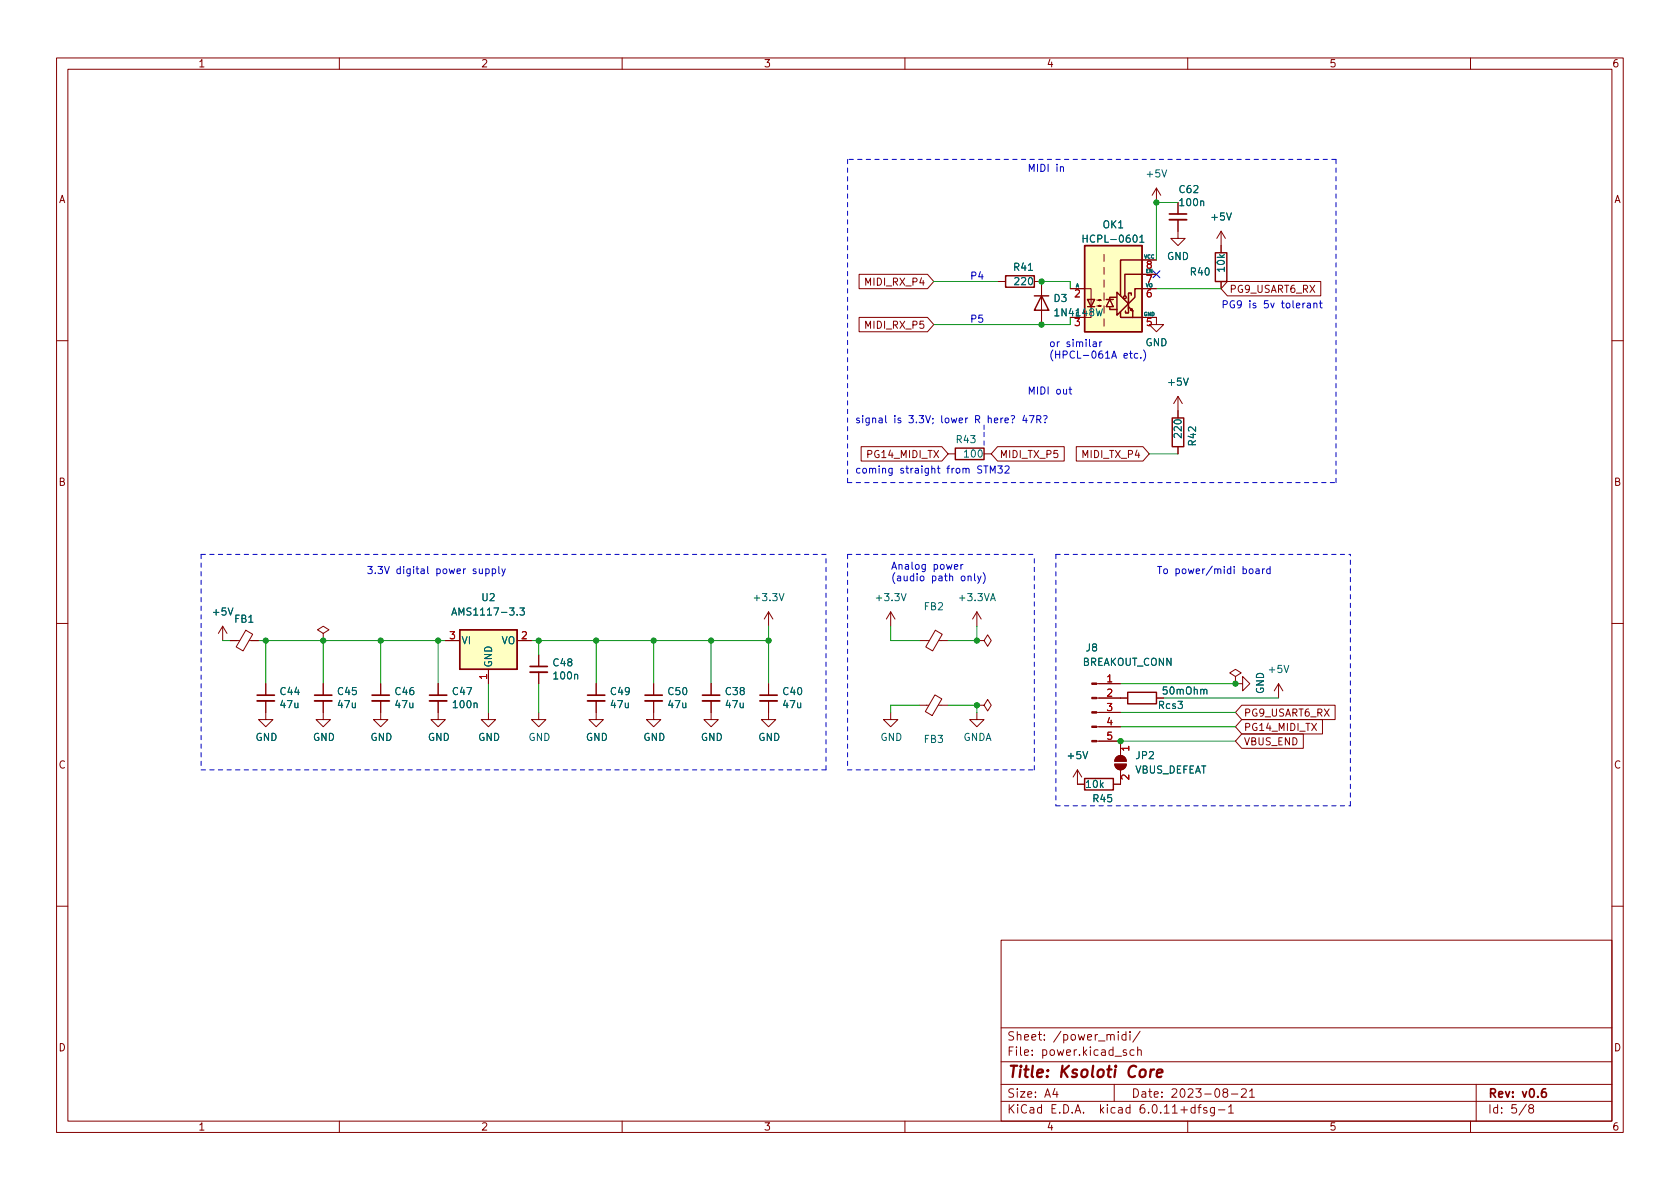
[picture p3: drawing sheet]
<svg xmlns="http://www.w3.org/2000/svg" width="297mm" height="210mm" viewBox="0 0 297 210" stroke-linecap="round" stroke-linejoin="round" font-family="sans-serif">
<g fill="none" stroke="#840000" stroke-width=".18">
<path d="M10 10.2h277v190.1h-277zM12 12.2h273v186.1h-273zM60 10.2v2M110 10.2v2M160 10.2v2M210 10.2v2M260 10.2v2M204.5 33.3l-.8 1.2M204.5 33.3v2.5M204.5 33.3l.7 1.2M208.3 38.9v3.3h1.2l-1.2 1.2-1.3-1.2h1.3M208.3 35.8v2"/>
<path d="M151.9 56.1h12.1l1.1 1.3-1.1 1.3h-12.1zM151.9 48.5h12.1l1.1 1.3-1.1 1.2h-12.1zM176.5 49.8h1.3M182.9 49.8h1.2v7.6M189.2 51h3.7v5.1h-1.1M193.9 54.1h.8l-.4 .1v-.2l.4 .1M193.9 53.1h.8l-.4 .1v-.2l.4 .1M195.2 45v1.2M195.2 47.2v1.3M195.2 49.5v1.3M195.2 51.8v1.3M195.2 54.1v1.3"/>
<path d="M195.2 56.4v1.3M201.9 56.1h2.6v1.3h1.2l-1.2 1.3-1.3-1.3h1.3M201.9 51h2.6M201.9 48.5h2.6M201.9 46h2.6M215.9 40.9v3.8M215.9 49.8v1.2M215.9 40.9l-.8 1.3M215.9 40.9l.8 1.3M217 49.8h16.5v2.5h-16.5l-1.1-1.3zM10 60.2h2M152.3 79h14.2l1.1 1.3-1.1 1.2h-14.2z"/>
<path d="M176.4 79h11.8v2.5h-11.8l-1.1-1.2zM190.3 79h11.8l1.1 1.3-1.1 1.2h-11.8zM208.3 70.1v3.8M208.3 79v1.3M208.3 70.1l-.8 1.3M208.3 70.1l.7 1.3M285 60.2h2M167.6 80.3h1.3M174 80.3h1.3M10 110.2h2M39.4 110.7l-.8 1.3M39.4 110.7v2.6"/>
<path d="M39.4 110.7l.7 1.3M40.6 113.3h1.8M43.5 111.4l1.2 .8-1.7 2.9-1.2-.7zM44.1 113.3h1.6M57.1 112l1.1-.6-1.1-.7-1 .7 1 .6v1.3M57.1 113.3h.1M78.7 113.3h2.6M86.4 118.4v2.5M91.4 113.3h2.6M95.2 115.8v2.1M95.2 118.9v2M135.9 108.2l-.8 1.3"/>
<path d="M135.9 108.2v2.5M135.9 108.2l.8 1.3M157.5 108.2l-.8 1.3M157.5 108.2v2.5M157.5 108.2l.7 1.3M162.6 113.3h1.7M165.4 111.4l1.2 .8-1.7 2.9-1.2-.7zM166 113.3h1.6M172.7 113.3h1.3l.6-1 .7 1-.7 1-.6-1M172.7 113.3h.1M172.7 108.2l-.7 1.3M172.7 108.2v2.5"/>
<path d="M172.7 108.2l.8 1.3M218.4 119.6l1.1-.6-1.1-.6-1 .6 1 .6v1.3M285 110.2h2M47 123.9v3.3h1.3l-1.3 1.3-1.3-1.3h1.3M47 120.9v2M57.1 123.9v3.3h1.3l-1.3 1.3-1.2-1.3h1.2M57.1 120.9v2M67.3 123.9v3.3h1.3l-1.3 1.3-1.3-1.3h1.3M67.3 120.9v2M77.5 123.9v3.3h1.2l-1.2 1.3-1.3-1.3h1.3M77.5 120.9v2M86.4 126v1.2h1.2l-1.2 1.3-1.3-1.3h1.3"/>
<path d="M95.2 126v1.2h1.3l-1.3 1.3-1.2-1.3h1.2M105.4 123.9v3.3h1.3l-1.3 1.3-1.3-1.3h1.3M105.4 120.9v2M115.6 123.9v3.3h1.2l-1.2 1.3-1.3-1.3h1.3M115.6 120.9v2M125.7 123.9v3.3h1.3l-1.3 1.3-1.2-1.3h1.2M125.7 120.9v2M135.9 123.9v3.3h1.3l-1.3 1.3-1.3-1.3h1.3M135.9 120.9v2M157.5 126v1.2h1.2l-1.2 1.3-1.3-1.3h1.3M162.6 124.7h1.6M165.3 122.9l1.2 .7-1.7 2.9-1.2-.7z"/>
<path d="M165.9 124.7h1.7M172.7 124.7h1.3l.6-1 .7 1-.7 1-.6-1M172.7 124.7h.1M172.7 126v1.2h1.3l-1.3 1.3-1.3-1.3h1.3M190.5 136.1l-.8 1.3M190.5 136.1v2.6h1.3M190.5 136.1l.8 1.3M193.9 131.1h4.2v2.5M193.9 128.5h4.2M193.9 126h4.2M193.9 123.4h5.5M193.9 120.9h4.2"/>
<path d="M197.1 135.1h2a1.02 1.02 0 0 1-1 1 1.02 1.02 0 0 1-1-1zM197.4 133.9a1.02 1.02 0 0 1 1.1-.2 1.02 1.02 0 0 1 .6 .9h-2zM198.1 136.1v2.6h-1.3M204.5 123.4h1.2M218.4 120.9h1.3v-1.3l1.3 1.3-1.3 1.3v-1.3M218.4 120.9h.1M219.6 127.2h14.2v2.6h-14.2l-1.2-1.3zM219.6 129.8h10.8v2.5h-10.8l-1.2-1.2zM219.6 124.7h16.5v2.5h-16.5l-1.2-1.2zM226.1 120.9l-.8 1.3M226.1 120.9v2.5M226.1 120.9l.7 1.3"/>
<path d="M10 160.2h2M177 166.3h108v32h-108zM285 160.2h2M60 198.3v2M110 198.3v2M160 198.3v2M177 194.8h108M177 191.8h108M177 187.8h108M177 181.8h108M182.5 186.5v.1M182.5 185.7v.1"/>
<path d="M184.6 183.8v.1M184.6 183v.1M197 191.8v3M199.1 183l-.5-.1-.2 .3v.4l.1 .3h.6M199.1 182.4v1.5M199.8 182.4v.2M199.8 182.9v1M201.1 185.8l.3-.2 .3 .1 .1 .9M201.1 185.1v1.5M201.6 182.4l-1.3 1.9M210 198.3v2M215.4 196.3h1.2"/>
<path d="M217.2 195.8l.4-.5v1.5M217.2 196.8h.9M217.7 193.5h1.2M219.5 192.7l.6-.2 .2 .2 .1 .3-1 1h1M220.9 193l.5-.5v1.5M220.9 194h.9M260 198.3v2M261 191.8v6.5M270.6 196l-.3-.3 .1-.2 .2-.2 .4 .1 .2 .2-.1 .2-.7 .2-.1 .3v.2l.3 .3h.4l.2-.3-.1-.4-.2-.1"/>
</g>
<g fill="none" stroke="#840000" stroke-width=".25">
<path d="M177.8 48.8h5.1v2h-5.1zM182.9 52.3h2.5M184.1 52.3l1.3 2.6h-2.5zM191.8 43.4h10.1v15.3h-10.1zM192.3 53h1.2l-.6 1.2zM192.3 54.2h1.2M195.6 53h1.2M196.2 54.4v.3h1.3M196.2 53l.6 1.2h-1.2zM197.4 52.6h-1.2v.4M197.5 51.7l2 2-2 2zM198.1 55.1v1h3.8"/>
<path d="M199.5 54.4v1h-.5v-.4M199.5 54.2l.8 .8-.1-.4-.3 .3 .4 .1v1.1M199.5 52.7v1.9M200 52.2v-.4h-.5v1M201.9 46h-3.8v6.3M201.9 48.5h-3v3.8M201.9 51h-1.2v1.6l-1.1 1M214.9 44.7h2v5.1h-2zM168.9 79.2h5.1v2.1h-5.1zM207.3 73.9h2v5.1h-2zM81.3 111.4h10.1v7h-10.1zM191.8 137.7h5v2h-5z"/>
<path d="M199.4 122.4h5.1v2.1h-5.1z"/>
<circle cx="198.9" cy="52.6" r=".25"/>
</g>
<g fill="none" stroke="#006464" stroke-width=".18">
<path d="M205.4 30l.5 1.3 .4-1.3M212.3 35.7l.2-.2 .3 .1v.8M216.9 37.7l.4 1.2 .4-1.2M181.8 47.8h.8M193.8 54.6l.3 1.3 .3-.9 .2 .9 .3-1.3M200.4 41.7l.2-.1a.68 .68 0 0 1 .5 .6 .68 .68 0 0 1-.5 .6l-.2-.1-.1-.3zM201.5 41.9l.4-.3v1.2M201.5 42.8h.8M209.2 66.9l.5 1.2 .4-1.2M40.3 107.5l.5 1.3 .4-1.3M91.4 108.7v.1M91.9 107.5h.8l-.4 .5 .3 .1v.6l-.1 .1-.6-.1"/>
<path d="M101.6 119.3l.2-.1 .3 .1v.8M137.8 105l.4 1.2 .4-1.2M159.4 105l.4 1.2 .4-1.2M175.1 106.2l.5-1.2 .4 1.2M175.3 105.9h.6M227 117.7l.5 1.2 .4-1.2M83.8 124.4l.2-.1 .3 .1 .1 .8M191.5 132.9l.4 1.3 .4-1.3M212.8 122.1l.2-.2 .3 .1 .1 .7"/>
</g>
<g fill="#840000" stroke="#840000" stroke-width=".18">
<path d="M193 130.9h.9v.3h-.9z"/>
<path d="M193 128.4h.9v.2h-.9z"/>
<path d="M193 125.9h.9v.2h-.9z"/>
<path d="M193 123.3h.9v.3h-.9z"/>
<path d="M193 120.8h.9v.2h-.9z"/>
<path d="M197.4 133.9a1.02 1.02 0 0 1 1.1-.2 1.02 1.02 0 0 1 .6 .9h-2z"/>
<path d="M197.1 135.1h2a1.02 1.02 0 0 1-1 1 1.02 1.02 0 0 1-1-1z"/>
</g>
<path d="M190.1 56.3h.8l-.5 .5 .4 .1v.6l-.2 .1-.5-.1M190.1 51.4l.5-.2 .3 .4-.8 .9h.8M202.8 48.7h.8l-.5 1.3M203.1 46.7l-.3-.2 .1-.2 .2-.1h.3l.2 .2-.1 .2-.5 .2-.2 .1 .1 .4 .2 .1h.3l.2-.2-.1-.4-.2-.1M203.4 51.2l-.3 .1a.85 .85 0 0 0 0 1.2l.4-.1 .1-.4-.3-.3-.3 .1-.2 .2M203.5 56.3h-.6l-.1 .6 .2-.1 .4 .1 .2 .1-.1 .5-.2 .1-.5-.1M199.6 132.3h-1.3l.4 .4M199.6 137v.8l-.9-.8-.4 .3 .1 .5" fill="none" stroke="#a90000" stroke-width=".18"/>
<path d="M206.8 38.9h3M93.7 118.9h3.1M45.5 123.9h3M55.6 123.9h3.1M65.8 123.9h3M75.9 123.9h3.1M103.9 123.9h3M114 123.9h3.1M124.2 123.9h3.1M134.4 123.9h3" fill="none" stroke="#840000" stroke-width=".33"/>
<path d="M206.8 37.8h3M93.7 117.9h3.1M45.5 122.9h3M55.6 122.9h3.1M65.8 122.9h3M75.9 122.9h3.1M103.9 122.9h3M114 122.9h3.1M124.2 122.9h3.1M134.4 122.9h3" fill="none" stroke="#840000" stroke-width=".3"/>
<g fill="#ffffc2" stroke="#ffffc2" stroke-width=".18">
<path d="M191.8 43.4h10.1v15.3h-10.1z"/>
<path d="M81.3 111.4h10.1v7h-10.1z"/>
</g>
<g fill="none" stroke="#0000c2" stroke-width=".18">
<path d="M233.3 53.6h.5M233.5 53.2v1.1l.3 .1M156.6 73.5v1.1l.2 .2M181.1 73.4l-.3 .9h.8M194.4 60.4v.9M194.8 60.4l-.4 .3M195.5 63.3h.7M196.6 63.3l.4-1.2 .4 1.2M196.7 63h.6M202.2 61.9a1.46 1.46 0 0 1 0 1.9M157.7 82.8v1l-.2 .3-.3-.1M157.7 82.9l-.3-.1-.3 .3 .2 .5h.4"/>
<path d="M163.6 99.8v1l-.2 .3-.3-.1M163.6 99.9l-.4-.1-.2 .3 .1 .5h.5M165.7 82.8h.5M165.9 82.4v1.1l.3 .2M75.6 100.2v1.1l.2 .1M162.8 101.9h.3l.3 .2v.4l-.3 .2-.3-.1-.1-.1zM217.6 100.7l-.4-.1-.2 .2 .1 .6h.5M217.6 100.2v1.2M218.2 100.2v.1M218.2 100.6v.8"/>
</g>
<g fill="none" stroke="#0000c2" stroke-width=".18" stroke-dasharray=".8 .8">
<path d="M149.9 28.2v57.1M236.2 28.2h-86.3M174 75.2v1.2M174 76.4v2.6M35.6 98v38.1M35.6 98h110.4M149.9 85.3h86.3M149.9 98h33M149.9 98v38.1M186.7 98h52.1M186.7 98v44.5M236.2 85.3v-57.1"/>
<path d="M35.6 136.1h110.4M146 136.1v-38.1M149.9 136.1h33M182.9 136.1v-38.1M186.7 142.5h52.1M238.8 142.5v-44.5"/>
</g>
<g fill="none" stroke="#009600" stroke-width=".18">
<path d="M208.3 35.8h-3.8v10.2M165.1 49.8h11.4M184.1 49.8h5.1v1.2M189.2 56.1v1.3h-24.1M204.5 51h11.4M203.2 80.3h5.1M39.4 113.3h1.2M45.7 113.3h33M47 113.3v7.6M57.1 113.3v7.6M67.3 113.3v7.6M77.5 113.3v7.6"/>
<path d="M94 113.3h41.9M95.2 113.3v2.5M105.4 113.3v7.6M115.6 113.3v7.6M125.7 113.3v7.6M135.9 110.7v10.2M157.5 110.7v2.6h5.1M172.7 110.7v2.6h-5.1M86.4 120.9v5.1M95.2 120.9v5.1M162.6 124.7h-5.1v1.3M167.6 124.7h5.1v1.3"/>
<path d="M198.1 128.5h20.3M198.1 126h20.3M198.1 131.1h20.3M198.1 120.9h20.3M205.7 123.4h20.4"/>
</g>
<path d="M203.9 47.9l1.2 1.2M205.1 47.9l-1.2 1.2" fill="none" stroke="#000084" stroke-width=".18"/>
<g fill="#009600" stroke="#009600" stroke-width=".18">
<circle cx="47" cy="113.3" r=".46"/>
<circle cx="57.1" cy="113.3" r=".46"/>
<circle cx="67.3" cy="113.3" r=".46"/>
<circle cx="77.5" cy="113.3" r=".46"/>
<circle cx="172.7" cy="124.7" r=".46"/>
<circle cx="198.1" cy="131.1" r=".46"/>
<circle cx="172.7" cy="113.3" r=".46"/>
<circle cx="218.4" cy="120.9" r=".46"/>
<circle cx="204.5" cy="35.8" r=".46"/>
<circle cx="184.1" cy="49.8" r=".46"/>
<circle cx="184.1" cy="57.4" r=".46"/>
<circle cx="135.9" cy="113.3" r=".46"/>
<circle cx="125.7" cy="113.3" r=".46"/>
<circle cx="95.2" cy="113.3" r=".46"/>
<circle cx="105.4" cy="113.3" r=".46"/>
<circle cx="115.6" cy="113.3" r=".46"/>
</g>
<g font-size="2.8" fill="#840000">
<text x="178" y="191.2">Title:</text>
<text x="187.3" y="191.2">Ksoloti</text>
<text x="199.6" y="191.2">Core</text>
</g>
<g font-size="2.1" fill="#840000">
<text x="178" y="184.5">Sheet:</text>
<text x="186.2" y="184.5">/power_midi/</text>
<text x="178" y="187.2">File:</text>
<text x="184.4" y="187.2">power.kicad_sch</text>
<text x="178" y="197.4">KiCad</text>
<text x="178" y="194.6">Size:</text>
<text x="184.7" y="194.6">A4</text>
<text x="185.7" y="197.4">E.D.A.</text>
<text x="194.6" y="197.4">kicad</text>
<text x="200" y="194.6">Date:</text>
<text x="201.8" y="197.4">6.0.11+dfsg-1</text>
<text x="207" y="194.6">2023-08-21</text>
<text x="263" y="194.6">Rev:</text>
<text x="263" y="197.4">Id:</text>
<text x="267.1" y="197.4">5/8</text>
<text x="269.1" y="194.6">v0.6</text>
</g>
<g font-size="1.8" fill="#840000">
<text x="35" y="12.3">1</text>
<text x="85" y="12.3">2</text>
<text x="135" y="12.3">3</text>
<text x="185" y="12.3">4</text>
<text x="235" y="12.3">5</text>
<text x="285" y="12.3">6</text>
<text x="10.4" y="36.3">A</text>
<text x="285.4" y="36.3">A</text>
<text x="152.7" y="50.9">MIDI_RX_P4</text>
<text x="217.3" y="52.2">PG9_USART6_RX</text>
<text x="152.7" y="58.5">MIDI_RX_P5</text>
<text x="153.1" y="81.4">PG14_MIDI_TX</text>
<text x="176.7" y="81.4">MIDI_TX_P5</text>
<text x="191.1" y="81.4">MIDI_TX_P4</text>
<text x="10.3" y="86.3">B</text>
<text x="285.3" y="86.3">B</text>
<text x="219.9" y="129.6">PG14_MIDI_TX</text>
<text x="219.9" y="127.1">PG9_USART6_RX</text>
<text x="10.3" y="136.3">C</text>
<text x="219.9" y="132.2">VBUS_END</text>
<text x="285.3" y="136.3">C</text>
<text x="10.3" y="186.3">D</text>
<text x="285.3" y="186.3">D</text>
<text x="35" y="200.3">1</text>
<text x="85" y="200.3">2</text>
<text x="135" y="200.3">3</text>
<text x="185" y="200.3">4</text>
<text x="235" y="200.3">5</text>
<text x="285" y="200.3">6</text>
</g>
<g font-size="1.8" fill="#0000c2">
<text x="181.6" y="30.4">MIDI</text>
<text x="186.7" y="30.4">in</text>
<text x="171.4" y="49.4">P4</text>
<text x="171.4" y="57">P5</text>
<text x="215.9" y="54.5">PG9</text>
<text x="220.8" y="54.5">is</text>
<text x="223.5" y="54.5">5v</text>
<text x="226.8" y="54.5">tolerant</text>
<text x="185.4" y="61.4">or</text>
<text x="185.4" y="63.4">(HPCL-061A</text>
<text x="188.5" y="61.4">similar</text>
<text x="198.6" y="63.4">etc.)</text>
<text x="181.6" y="69.7">MIDI</text>
<text x="186.7" y="69.7">out</text>
<text x="151.1" y="74.8">signal</text>
<text x="158" y="74.8">is</text>
<text x="160.7" y="74.8">3.3V;</text>
<text x="166.6" y="74.8">lower</text>
<text x="172.7" y="74.8">R here?</text>
<text x="181.4" y="74.8">47R?</text>
<text x="151.1" y="83.7">coming</text>
<text x="159.1" y="83.7">straight</text>
<text x="167.5" y="83.7">from</text>
<text x="173" y="83.7">STM32</text>
<text x="64.8" y="101.5">3.3V</text>
<text x="70" y="101.5">digital</text>
<text x="77.2" y="101.5">power</text>
<text x="83.8" y="101.5">supply</text>
<text x="157.5" y="100.7">Analog</text>
<text x="164.9" y="100.7">power</text>
<text x="204.5" y="101.5">To power/midi</text>
<text x="219.7" y="101.5">board</text>
<text x="157.5" y="102.8">(audio</text>
<text x="164.6" y="102.8">path</text>
<text x="169.9" y="102.8">only)</text>
</g>
<g font-size="1.8" fill="#006464">
<text x="202.5" y="31.8">+5V</text>
<text x="208.3" y="34.5">C62</text>
<text x="194.9" y="40.8">OK1</text>
<text x="208.3" y="36.8">100n</text>
<text x="213.9" y="39.4">+5V</text>
<text x="191.1" y="43.3">HCPL-0601</text>
<text x="206.3" y="46.4">GND</text>
<text x="179" y="48.3">R41</text>
<text x="179.1" y="50.8">220</text>
<text x="186.2" y="53.8">D3</text>
<text x="210.3" y="49.1">R40</text>
<text x="216.9" y="48.3" transform="rotate(-90 216.9 48.3)">10k</text>
<text x="186.2" y="56.3">1N4148W</text>
<text x="202.5" y="61.6">GND</text>
<text x="206.3" y="68.6">+5V</text>
<text x="209.3" y="77.7" transform="rotate(-90 209.3 77.7)">220</text>
<text x="168.9" y="78.7">R43</text>
<text x="170.2" y="81.3">100</text>
<text x="211.8" y="79" transform="rotate(-90 211.8 79)">R42</text>
<text x="85" y="106.7">U2</text>
<text x="133" y="106.7">+3.3V</text>
<text x="154.6" y="106.7">+3.3V</text>
<text x="169.3" y="106.7">+3.3VA</text>
<text x="37.4" y="109.2">+5V</text>
<text x="41.3" y="110.5">FB1</text>
<text x="79.7" y="109.2">AMS1117-3.3</text>
<text x="163.2" y="108.3">FB2</text>
<text x="81.5" y="114.3">VI</text>
<text x="87.4" y="118.1" transform="rotate(-90 87.4 118.1)">GND</text>
<text x="88.6" y="114.3">VO</text>
<text x="97.6" y="118.2">C48</text>
<text x="191.4" y="118.1">BREAKOUT_CONN</text>
<text x="191.9" y="115.6">J8</text>
<text x="224" y="119.4">+5V</text>
<text x="49.3" y="123.3">C44</text>
<text x="49.3" y="125.6">47u</text>
<text x="59.5" y="123.3">C45</text>
<text x="59.5" y="125.6">47u</text>
<text x="69.7" y="123.3">C46</text>
<text x="69.7" y="125.6">47u</text>
<text x="79.8" y="123.3">C47</text>
<text x="79.8" y="125.6">100n</text>
<text x="97.6" y="120.5">100n</text>
<text x="107.8" y="123.3">C49</text>
<text x="107.8" y="125.6">47u</text>
<text x="117.9" y="123.3">C50</text>
<text x="117.9" y="125.6">47u</text>
<text x="128.1" y="123.3">C38</text>
<text x="128.1" y="125.6">47u</text>
<text x="138.2" y="123.3">C40</text>
<text x="138.2" y="125.6">47u</text>
<text x="204.6" y="125.7">Rcs3</text>
<text x="205.3" y="123.2">50mOhm</text>
<text x="223.9" y="122.8" transform="rotate(-90 223.9 122.8)">GND</text>
<text x="45.1" y="131.4">GND</text>
<text x="55.3" y="131.4">GND</text>
<text x="65.4" y="131.4">GND</text>
<text x="75.6" y="131.4">GND</text>
<text x="84.5" y="131.4">GND</text>
<text x="93.4" y="131.4">GND</text>
<text x="103.5" y="131.4">GND</text>
<text x="113.7" y="131.4">GND</text>
<text x="123.8" y="131.4">GND</text>
<text x="134" y="131.4">GND</text>
<text x="155.6" y="131.4">GND</text>
<text x="163.2" y="131.8">FB3</text>
<text x="170.3" y="131.4">GNDA</text>
<text x="188.5" y="134.6">+5V</text>
<text x="200.7" y="134.6">JP2</text>
<text x="200.7" y="137.2">VBUS_DEFEAT</text>
<text x="191.8" y="139.7">10k</text>
<text x="193" y="142.2">R45</text>
</g>
<g font-size="1.8" fill="#a90000">
<text x="79.3" y="113">3</text>
<text x="92" y="113">2</text>
<text x="86.1" y="120.3" transform="rotate(-90 86.1 120.3)">1</text>
<text x="195.5" y="120.6">1</text>
<text x="195.5" y="123.2">2</text>
<text x="195.5" y="125.7">3</text>
<text x="195.5" y="128.3">4</text>
<text x="195.5" y="130.8">5</text>
<text x="200.4" y="133" transform="rotate(-90 200.4 133)">1</text>
</g>
<g font-size=".9" fill="#006464">
<text x="202.2" y="45.7">VCC</text>
<text x="190.2" y="50.8">A</text>
<text x="202.5" y="48.3">EN</text>
<text x="202.5" y="50.8">VO</text>
<text x="190.1" y="55.9">C</text>
<text x="202.2" y="55.9">GND</text>
</g>
</svg>
